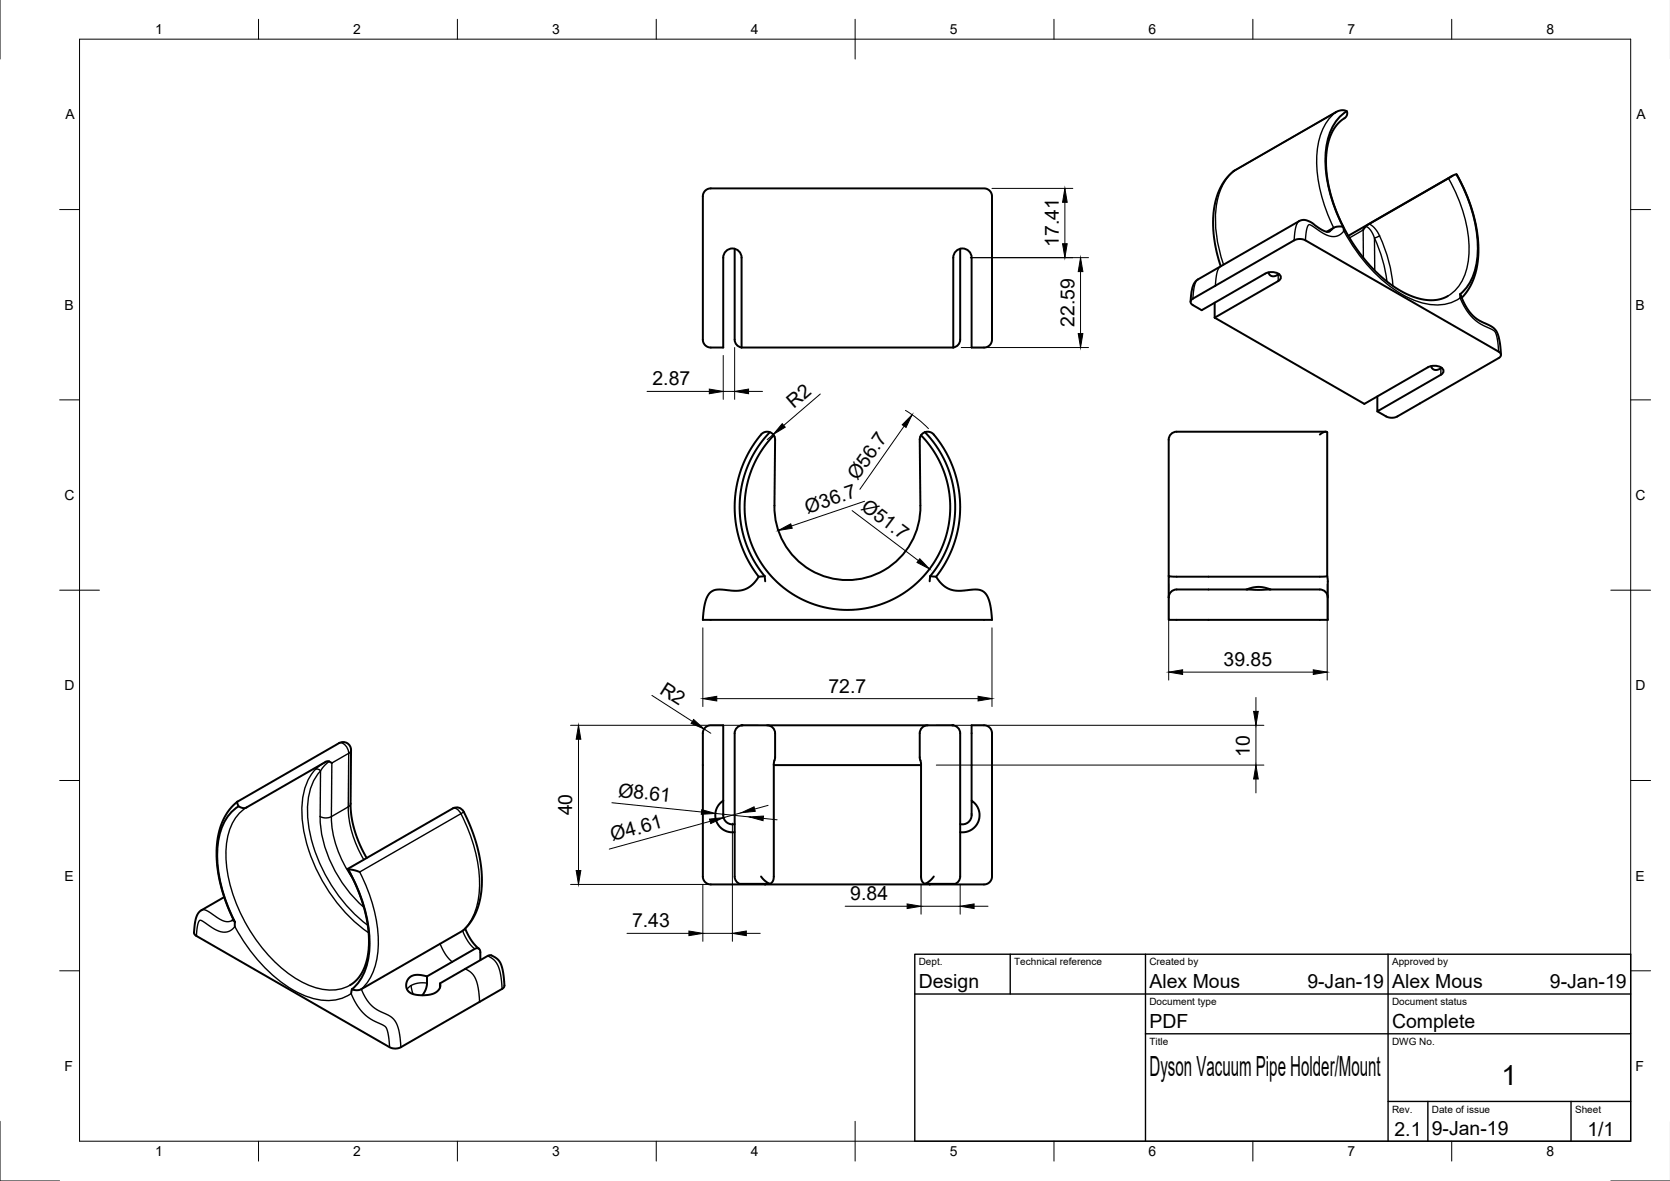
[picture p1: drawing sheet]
<svg xmlns="http://www.w3.org/2000/svg" width="420mm" height="297mm" viewBox="0 0 420 297" stroke-linecap="round" stroke-linejoin="round" font-family="sans-serif">
<!-- layer: Visible -->
<g fill="none" stroke="#000" stroke-width=".5">
<path d="M336 28.3l.8-.4 .9-.2a1.02 1.02 0 0 1 1.2 .7 1.02 1.02 0 0 1-.5 1.2l-2.1 1.8-1.5 2.6-.9 3.3-.3 3.9 .4 4.3 1.1 4.4 1.6 4.5 2.3 4.6 2.7 4.1 3.2 3.9 3.4 3.3 3.4 2.4 3.5 1.8 3.5 .9h3l2.5-.9M336.2 28.2l-25.6 14.7-2.3 2.3-1.2 1.9-.9 2.3-.7 2.6-.3 2.7 .1 3 .3 3 .6 3.1 .9 3.2M338.8 28a12.6 12.6 0 0 0-5.2 9.8 35.7 35.7 0 0 0 4.3 19.2M177.4 48l.7-.5 .7-.1h68.8l.9 .2 .8 .8 .3 .9v36.1l-.5 1.3-.5 .4-.7 .3h-3.5v-22.6a2.31 2.31 0 0 0-2.3-2.3 2.31 2.31 0 0 0-2.3 2.3v22.6h-53.2v-22.6a2.31 2.31 0 0 0-2.3-2.3 2.31 2.31 0 0 0-2.3 2.3v22.6h-3.5l-1.2-.6-.5-1.3v-36.1l.2-.8zM334.6 58.2l-.7 .1-.9-.3-3-2-1.2-.6-1-.1-.8 .3-25.8 14.8-.7 .8-.5 1.1-.5 3.6M337.9 57l-1.9 .1-2.2 1.2M337.9 57l.2 1.1M344.5 56.3l-.9 .6-.6 1M365.5 44.2l-26.3 15.1M366.4 43.9l2.2 4.2 1.7 4.6 1.1 4.4 .5 4.5-.1 4-.7 3.6-1.4 3.2-1.9 2.5M366.4 43.9l-.7 .2-1.3 .7M366.4 43.9a37.1 37.1 0 0 1 5.3 21.1 13.4 13.4 0 0 1-4.3 9"/>
<path d="M184.8 62.6v22.8a2 2 0 0 0 1.8 2M241.6 62.6v22.8a2 2 0 0 1-1.8 2M305.6 79.9l16-9.2a.99 .99 0 0 0 .7-.9 .99 .99 0 0 0-.7-1l-1.6-.4-1.7 .4-16 9.2-2.3-1.3-.4-.5v-.6l.5-.4 25.5-14.8 .9-.3 1.1 .1 .8 .2 48.6 28 .5 .5 .1 .6-.5 .5-25.7 14.8-1.1 .3-1-.1-2.8-1.5M305.6 79.9l37.7 21.7 15.9-9.2a3.1 3.1 0 0 1 3.9 .6 1 1 0 0 1-.6 1.3l-16 9.2v-3.8M305.6 76.1v3.8M319.1 68.5l.4 .7 .6 .3 .8-.1 .9-.5M367.4 74l1.4 3.1 1.7 2.2 1.6 1.3 3.3 1.6 1 1 .8 2.2 .4 3.8M367.4 74v.9M360 92.1l.4 .6 .6 .3h.8l.9-.5M193.7 108.7a27.1 27.1 0 0 0-1.3 36.2M194.7 109.5l-.5-.5-.7-.4h-.7l-.7 .2a27.7 27.7 0 0 0-6.5 25.3 28.3 28.3 0 0 0 5.3 10.9M194.7 109.5l.3 1.1-.2 16.6a18.4 18.4 0 0 0 18.4 18.7 18.4 18.4 0 0 0 18.4-18.7l-.2-16.6 .3-1.1"/>
<path d="M194.7 109.5a25.9 25.9 0 0 0 .3 36.4 25.9 25.9 0 0 0 36.4 0 25.9 25.9 0 0 0 .3-36.4M232.7 108.7l.8-.1 .8 .2a27.7 27.7 0 0 1 6.5 25.3 28.3 28.3 0 0 1-5.3 10.9M232.7 108.7l-1 .8M232.7 108.7a27.1 27.1 0 0 1 1.3 36.2M332.1 109.3l1.1-.6h.7v36.2M333.6 108.6h-37.6a2.16 2.16 0 0 0-2 2.7v33.5M190.9 145l-1.8 2.2-2 1.1-2 .3-4.5-.3-.9 .2-.8 .4-.8 .9-.6 1.5-.7 4.6h72.8l-.7-4.6-.5-1.4-.8-1-.8-.4-1.1-.2-4.4 .3-2-.3-1.1-.5-1-.7-1.7-2.1M192.4 144.9l-1.5 .1M192.4 144.9l.1 1.3M234 144.9l1.5 .1M234 144.9l-.1 1.3M294 150.3a2 2 0 0 1 2-2h36.1a2 2 0 0 1 2 2"/>
<path d="M313.6 148.3l1.6-.5 1.3-.2 1.5 .2 1.7 .5M333.9 144.9l.2 1.2v9.8h-40.1v-5.6M333.9 144.9l-38.1 .1-1.8-.2v5.5M85.3 186.9l-25.6 14.7 .2 1 1.1 .6 1-.1 20-11.5 .7-.1 .8 .4M85.3 186.9a2 2 0 0 1 3 1.8l-.1 13.8 .2 2.8 .5 2.4 .9 2.9 1.2 2.8 1.3 2.4M186.8 182.4h-.2M186.8 182.4h52.8M186.8 182.4a2 2 0 0 0-2 2v36.1a1.89 1.89 0 0 0 1.3 1.8h7.6M193 182.4a2 2 0 0 1 2 2v6.2l-.3 1.6v28.3l-.3 1.3a.83 .83 0 0 1-.8 .5 .83 .83 0 0 1-.7-.5l-1.4-1.3M194.7 192.4h37M233.4 182.4a2 2 0 0 0-2 2v6.2l.3 1.6v28.4l.3 1.1 .7 .6M239.6 182.4h.2"/>
<path d="M239.6 182.4a2 2 0 0 1 2 2v36a1.88 1.88 0 0 1-1.3 1.9h-7.6M59.7 201.6l-2.1 2.3-1.7 2.9-1 3.5-.4 3.9 .2 4.1 .9 4.6 1.5 4.7 2 4.3M60 202.8a12.6 12.6 0 0 0-5.2 9.8 35.7 35.7 0 0 0 4.3 19.3M87.5 218.6l2.2 4.3 1.7 4.8 1.1 4.6 .3 4.1-.2 3.9-1 3.2-1.5 2.6-2.1 1.7M87.6 218.7a37.1 37.1 0 0 1 5.2 21.1 13.4 13.4 0 0 1-4.3 9M87.6 218.7v-.2l26.3-15.2a2.2 2.2 0 0 1 3.2 1.7l1.6 3.7 1.2 3.7 .9 3.8 .4 3.6v3.2l-.4 3.3-.9 2.7-1.2 2.5-1.1 1.5-1.2 1.1-25.5 14.7-1.1 .3-1.3-.3M87.6 218.7l1.4 .1 1.5 .5M182 201.4v-19l-3.6 .1-1.1 .7-.5 1.1 .1 36.8 .7 1 1 .3 13.9 .1M182 201.4l-1.1 1-.7 1.2-.2 1.5 .2 1.4 .7 1.3 1.1 .9 1.4 .5 1.4 .1M182 201.4v2.4a5.2 5.2 0 0 0 .5 2.8l1.1 .6 1.2 .1M241.6 207.3a2.6 2.6 0 0 0 2.8-3.2v-2.7l1.3 1.2a4.3 4.3 0 0 1 .1 4.7 4.3 4.3 0 0 1-4.2 2M244.4 201.4v-19l3.6 .1 1.1 .7 .5 1.1-.1 36.8-.7 .9-1 .4-13.9 .1"/>
<path d="M56.4 225.6l-5.8 3.4-.6 .6-.6 1.1-.4 1.5-.2 2.4 .4 .6 49 28.3 1.3 .2 1.3-.3 25.7-14.8 .4-.5v-.6l-.3-2.9-.5-1.9-.5-1-.8-.7-1.3-.7h-.6l-12.2 7v1.1M58.7 231.2l-.3 .3M59.1 231.9v1.1M117 233.6l1.6 2.9 1.9 2.1M192.4 222.3l.1 .2M192.5 222.5h41.4M234 222.3l-.1 .2M234.9 220.5l-1 1.1-1.2 .7M88.5 248.8l-.2 1.1M107.4 245.6l-2.6-.4-1.1 .2-.7 .5a2.51 2.51 0 0 0-.6 2.9 2.51 2.51 0 0 0 2.6 1.5l2.6-.1 1.8-.4 1.2-1.2 .2-.6-.1-.7M107.4 245.6l-.1 2.6-1 2.1M120.8 241.5l-.1-2.6-.4-.4h-.6l-12.3 7.1"/>
</g>
<!-- layer: Visible Narrow -->
<g fill="none" stroke="#000" stroke-width=".35">
<path d="M310.5 43l25.5-14.7a14.1 14.1 0 0 0-4.7 10.2 38.6 38.6 0 0 0 4.2 18.9l-.9 .8M310.5 43l-.2 .1M310.5 43a14.3 14.3 0 0 0-4.7 11 34.2 34.2 0 0 0 2 12.6M310.6 42.9l-.1 .1M326.9 55.6l-.5 .5-.4 .9-.4 3.4M339.5 59.8l3.5-1.9v7M343.6 56.9l1.3 1 .9 2M344.5 56.3l1.4 1.2 1.2 1.8M345.8 59.9l.1 8.2M345.8 59.9a36.3 36.3 0 0 1 3.1 10.9M347.1 59.3a36.9 36.9 0 0 1 3.4 12.6M347.1 59.3l-1.3 .6"/>
<path d="M364.4 44.8a34.4 34.4 0 0 1 4.9 21.4 11.5 11.5 0 0 1-5.1 8.3M301.4 70.3l-.5 .4-.3 1-.5 3.4M307.1 67l-.5 .5-.4 1-.4 3.4M321.6 69.1v1.6M328.4 60.4l.4-2.8 .2-.8 .3-.3 .8 .3 3 2 1.8 .7h.9l.8-.2 1.5-1.2a39.8 39.8 0 0 0 15.9 16.6 13.5 13.5 0 0 0 12.5 .8l.9-.6 1.4 2.9 1.8 2.2 1.7 1.4 3.8 2 .6 1.8 .3 3.2M362.5 92.6v1.7M79.4 193.5a1.03 1.03 0 0 1 1.2 .4M79.4 193.5a15.7 15.7 0 0 0-3.4 12.1 41.2 41.2 0 0 0 16.7 29M80.6 193.9l-.1 11.5M80.6 193.9a15.5 15.5 0 0 0-3.1 12.3 40 40 0 0 0 15 26.5M82 191.6l-2.6 1.9M82.8 191.5l-1.2 1.1-1 1.3"/>
<path d="M85.3 186.9a2.18 2.18 0 0 1 2.4 2.2v.4M87.7 189.5l-.1 13.4-4.2 2.5M87.7 189.5l-4.2 2.4-.1 13.5M88.3 188.7l-.1 .4-.5 .4M62 203.1a12.3 12.3 0 0 0-5.1 10.2 38.5 38.5 0 0 0 9.3 25.4 26.8 26.8 0 0 0 15.1 10.1 10.2 10.2 0 0 0 6.7-1M80.5 205.4a32.1 32.1 0 0 0 11.1 22.8M80.5 205.4l1.5 .3 1.4-.3M83.4 205.4a27.4 27.4 0 0 0 5.3 15.5M88.2 202.1l-.4 .8a16.6 16.6 0 0 0 1.1 7.7l1.4 3.4 1.2 2.2M88.2 202.1h.1M113.9 203.3a1.85 1.85 0 0 1 2.1 1.4M116 204.7a35.6 35.6 0 0 1 4.2 22.1 13.1 13.1 0 0 1-3.8 7.3l1.4 2.8 1.6 1.8"/>
<path d="M116 204.7l-25.5 14.6a35.6 35.6 0 0 1 4.3 22.2 13.1 13.1 0 0 1-3.9 7.3l1.2 2.4 1.5 1.8 1.4 1.1 3.2 1.5 1.2 1.2 1 2.5 .4 4.1M116.7 204.2l-.7 .5M49.4 235.4l.3-2.8 .3-.8 .3-.3 .8 .2 3 2.1 1.7 .6 .9 .1 .9-.3 1.5-1.2a39.8 39.8 0 0 0 15.9 16.7 13.5 13.5 0 0 0 12.5 .7l.8-.5 1.4 2.7 1.9 2.4 1.8 1.4 3.7 1.9 .6 1.9 .3 3.2M50.7 228.9l.6-.1 .7 .2 4.2 2.6 1.2 .2 1-.3M110.7 237.4l1.4 2.7 1.7 1.8M103.4 247.9l.6 2.1M103.4 247.9l-1 .9M107.4 247.3l-2-.1-2 .7M117 243.7l1.7 1.1 1 1.5 .6 2.3 .4 3.4M122.7 240.4l1.7 1.1 .9 1.5 .7 2.4 .3 3.3"/>
</g>
<!-- layer: Border -->
<g fill="none" stroke="#000" stroke-width=".25">
<path d="M0 -.1v15M20 9.9h390.3v277.1h-390.3zM65 4.8v5.1M115.1 4.8v5.1M165.1 4.8v5.1M215.1 4.8v10.1M265.2 4.8v5.1M315.2 4.8v5.1M365.2 4.8v5.1M15 52.7h5M410.3 52.7h5M15 100.6h5"/>
<path d="M410.3 100.6h5M15 148.4h10M405.3 148.4h10M15 196.3h5M410.3 196.3h5M15 244.2h5M410.3 244.2h5M0 282v15h15M65 287v5M115.1 287v5M165.1 287v5M215.1 282v10"/>
<path d="M265.2 287v5M315.2 287v5M365.2 287v5M405.3 297h14.9"/>
</g>
<!-- layer: TitleBlock -->
<path d="M230.2 240h180.1v47h-180.1zM230.2 250h180.1M254.2 240v10M288.2 240v47M349.2 240v47M288.2 260h122.1M349.2 277h61.1M359.2 277v10M395.3 277v10" fill="none" stroke="#000" stroke-width=".35"/>
<!-- layer: Dimensions -->
<g fill="none" stroke="#000" stroke-width=".25">
<path d="M249.6 47.4h20.3M267.9 50.9v10.4M244.1 64.8h29.8M271.9 68.3v15.6M162.8 98.4h15.7M182 89.4v11M182 98.4h2.8M184.8 87.4v13M188.3 98.4h3.5M206.4 99.1l-9.2 7.9M241.8 87.4h32.1M194.5 109.3l-1.5 1.3"/>
<path d="M227.5 107.2l-11.2 15.9M227.8 103.2a28.4 28.4 0 0 1 5.8 4.6M214.4 128.4l16.7 12.6M217.5 126.1l-18.4 6.2M176.8 157.9v19.8M249.6 157.9v19.8M294 146.8v24.2M333.9 146.9v24.1M164 174.9l10.2 6.6M180.3 175.7h65.8M297.5 169h32.9M316 175.4v3.5"/>
<path d="M143.5 182.4h47.3M145.5 185.9v33M177.1 183.3l1.7 1.1M235.6 182.4h82.4M235.6 192.4h82.4M316 182.4v10M316 195.9v3.5M153.9 201.9l22.6 2.3M178.7 206.6l-25.4 7M180 204.6l8.5 .9M184.3 207v29.8M186.5 204.4l-4.5 1.2"/>
<path d="M192 205.8l3.5 .4M193.2 202.6l-3.3 .9M143.5 222.5h47M157.8 234.8h15.5M176.8 222.5v14.3M176.8 234.8h7.5M187.8 234.8h3.5M212.6 227.9h15.6M231.7 222.5v7.4M231.7 227.9h9.9M241.6 222.5v7.4M245.1 227.9h3.5"/>
</g>
<g fill="#000" stroke="#000" stroke-width=".25">
<path d="M267.9 47.4l.6 3.5h-1.2zM267.3 61.3h1.2l-.6 3.5zM271.9 64.8l.5 3.5h-1.1zM178.5 97.9l3.5 .5-3.5 .6zM184.8 98.4l3.5-.5v1.1zM271.3 83.9h1.1l-.5 3.5zM196.8 106.6l.8 .8-3.1 1.9zM229.5 104.3l-1.5 3.2-1-.7zM195.8 133.4l3.1-1.6 .4 1.1zM231.4 140.5l2.5 2.6-3.2-1.6zM176.8 175.7l3.5-.6v1.2zM246.1 175.1l3.5 .6-3.5 .6z"/>
<path d="M294 169l3.5-.5v1.1zM315.4 178.9h1.2l-.6 3.5zM330.4 168.5l3.5 .5-3.5 .6zM145.5 182.4l.6 3.5h-1.1zM174.5 181l2.6 2.3-3.2-1.4zM316 192.4l.6 3.5h-1.2zM145 218.9h1.1l-.6 3.6zM176.6 203.6l3.4 1-3.6 .2zM178.5 206l3.5-.4-3.2 1.5zM186.5 204.4l3.2-1.5 .3 1.2zM188.5 205.5l3.6-.2-.1 1.1zM173.3 234.2l3.5 .6-3.5 .5z"/>
<path d="M184.3 234.8l3.5-.6v1.1zM228.2 227.3l3.5 .6-3.5 .6zM241.6 227.9l3.5-.6v1.2z"/>
</g>
<g font-size="7">
<text x="289.2" y="270.5">Dyson Vacuum Pipe Holder/Mount</text>
<text x="377.8" y="272.9">1</text>
</g>
<g font-size="4.9">
<text x="266.4" y="62" transform="rotate(-90 266.4 62)">17.41</text>
<text x="270.3" y="82.2" transform="rotate(-90 270.3 82.2)">22.59</text>
<text x="164.2" y="96.9">2.87</text>
<text x="199.7" y="102.9" transform="rotate(-41 199.7 102.9)">R2</text>
<text x="215.7" y="121.1" transform="rotate(-55 215.7 121.1)">Ø56.7</text>
<text x="203.2" y="129.2" transform="rotate(-19 203.2 129.2)">Ø36.7</text>
<text x="216.4" y="127.9" transform="rotate(37 216.4 127.9)">Ø51.7</text>
<text x="307.8" y="167.5">39.85</text>
<text x="165.8" y="174.2" transform="rotate(33 165.8 174.2)">R2</text>
<text x="208.4" y="174.2">72.7</text>
<text x="314.4" y="190.3" transform="rotate(-90 314.4 190.3)">10</text>
<text x="155.4" y="200.4" transform="rotate(6 155.4 200.4)">Ø8.61</text>
<text x="144" y="205.1" transform="rotate(-90 144 205.1)">40</text>
<text x="154.1" y="211.6" transform="rotate(-15 154.1 211.6)">Ø4.61</text>
<text x="213.9" y="226.4">9.84</text>
<text x="159" y="233.2">7.43</text>
<text x="231.2" y="248.5">Design</text>
<text x="289.2" y="248.5">Alex Mous</text>
<text x="328.9" y="248.5">9-Jan-19</text>
<text x="350.2" y="248.5">Alex Mous</text>
<text x="390" y="248.5">9-Jan-19</text>
<text x="289.2" y="258.5">PDF</text>
<text x="350.2" y="258.5">Complete</text>
<text x="350.8" y="285.7">2.1</text>
<text x="360.2" y="285.5">9-Jan-19</text>
<text x="399.4" y="285.7">1/1</text>
</g>
<g font-size="3.5">
<text x="39" y="8.6">1</text>
<text x="88.9" y="8.6">2</text>
<text x="138.9" y="8.6">3</text>
<text x="188.9" y="8.6">4</text>
<text x="239" y="8.6">5</text>
<text x="288.9" y="8.6">6</text>
<text x="339" y="8.6">7</text>
<text x="389.1" y="8.6">8</text>
<text x="16.4" y="30">A</text>
<text x="411.7" y="30">A</text>
<text x="16.2" y="77.9">B</text>
<text x="411.5" y="77.9">B</text>
<text x="16.3" y="125.8">C</text>
<text x="411.5" y="125.8">C</text>
<text x="16.2" y="173.6">D</text>
<text x="411.5" y="173.6">D</text>
<text x="16.3" y="221.5">E</text>
<text x="411.5" y="221.5">E</text>
<text x="16.3" y="269.4">F</text>
<text x="411.5" y="269.4">F</text>
<text x="39" y="290.8">1</text>
<text x="88.9" y="290.8">2</text>
<text x="138.9" y="290.8">3</text>
<text x="188.9" y="290.8">4</text>
<text x="239" y="290.8">5</text>
<text x="288.9" y="290.8">6</text>
<text x="339" y="290.8">7</text>
<text x="389.1" y="290.8">8</text>
</g>
<g font-size="2.5">
<text x="231.2" y="242.8">Dept.</text>
<text x="255.2" y="242.8">Technical reference</text>
<text x="289.2" y="242.8">Created by</text>
<text x="350.2" y="242.8">Approved by</text>
<text x="289.2" y="252.8">Document type</text>
<text x="350.2" y="252.8">Document status</text>
<text x="289.2" y="262.8">Title</text>
<text x="350.2" y="262.8">DWG No.</text>
<text x="350.2" y="279.8">Rev.</text>
<text x="360.2" y="279.8">Date of issue</text>
<text x="396.3" y="279.8">Sheet</text>
</g>
</svg>
